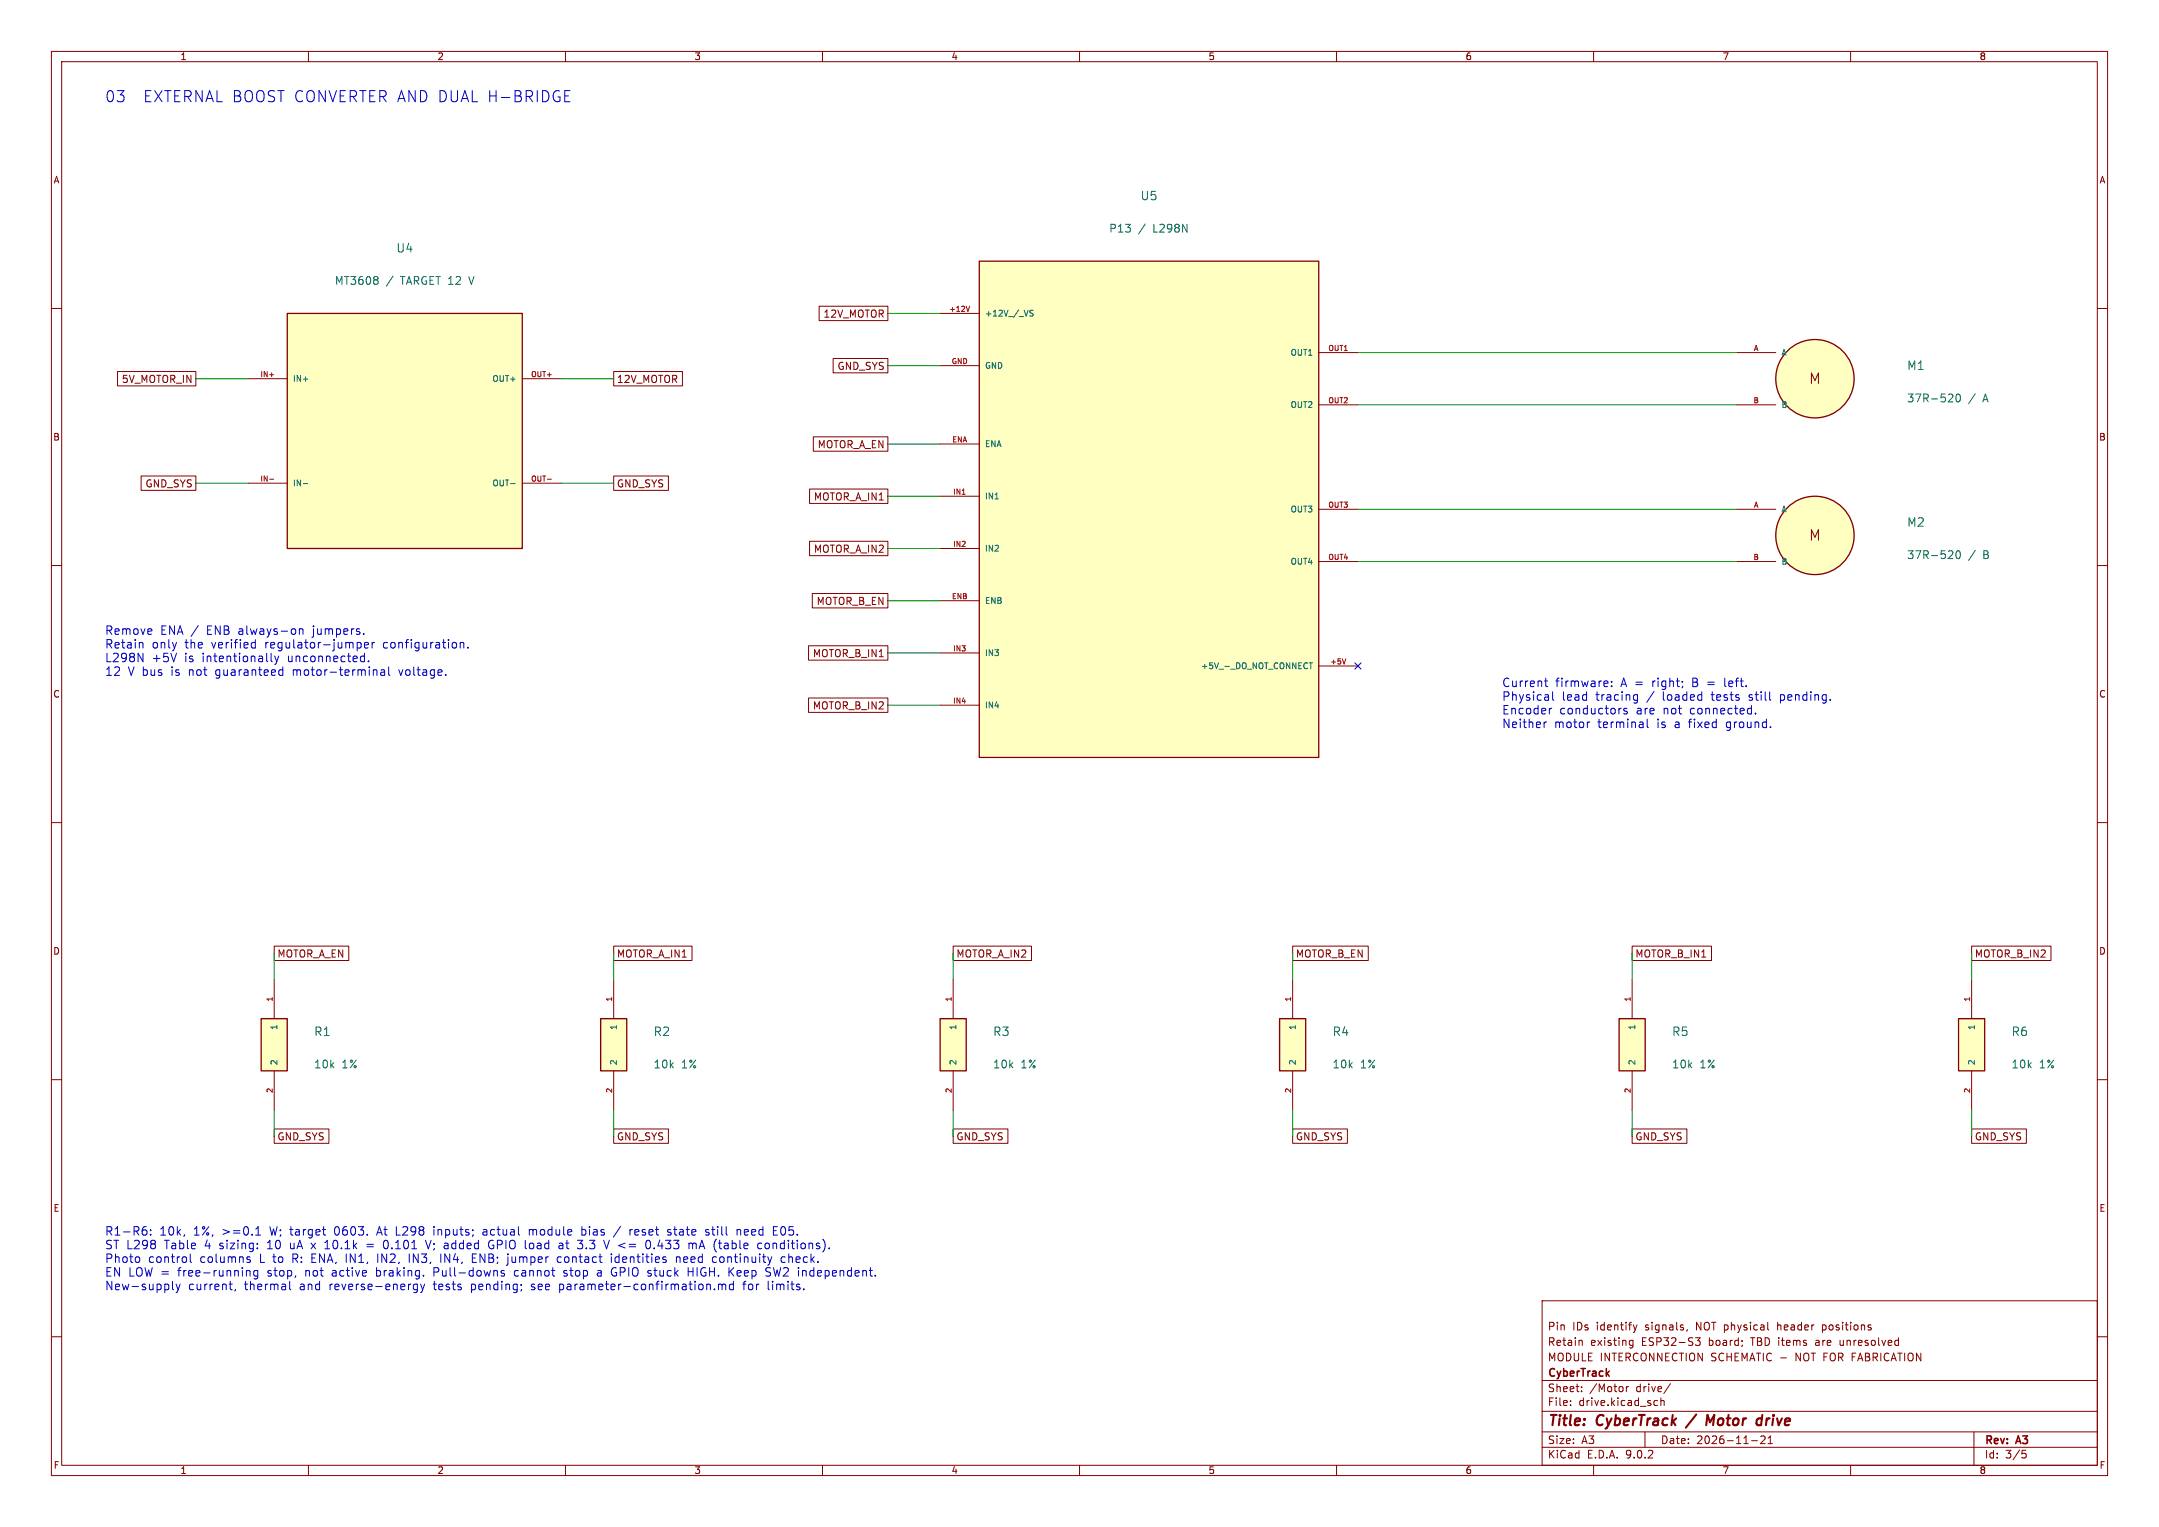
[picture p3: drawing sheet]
<svg xmlns="http://www.w3.org/2000/svg" width="420mm" height="297mm" viewBox="0 0 420 297" stroke-linecap="round" stroke-linejoin="round" font-family="sans-serif">
<g fill="none" stroke="#840000" stroke-width=".19">
<path d="M10 10h400v277h-400zM12 12h396v273h-396zM60 10v2M110 10v2M160 10v2M210 10v2M260 10v2M310 10v2M360 10v2M10 60h2M408 60h2M10 110h2"/>
<path d="M408 110h2M10 160h2M408 160h2M10 210h2M408 210h2M300 253h108v32h-108zM317.7 257.7l.4 1M318.1 258.7l-.2 .4M318.4 257.7l-.3 1M328.2 258.6l-.1 .3M343.9 258.5l.2 .2M354.5 257.7v1.5"/>
<path d="M354.5 258.6l.2 .1M354.7 257.7l-.2 .1M10 260h2M300 278.5h108M300 274.5h108M300 268.5h108M305.5 273.2v.2M305.5 272.5v.1M307.6 260.7l.2 .2v.8M307.7 270.5v.2M307.7 269.8v.1M316.4 269.7v1"/>
<path d="M316.8 269.7l-.3 .1-.1 .2M317 261.5l.2 .2 .5-.1M317.7 260.7v1.2l-.3 .3-.4-.1M317.7 260.8l-.5-.1-.2 .1M320 278.5v3M322 272.4l.4 .1M322.4 273.3l-.4 .1M323.1 272.5l.2-.1 .4 .1v.9M323.1 271.9v1.5M324.9 269.1l-1.2 1.9M329.8 260.2h.9l-.5 .6 .5 .1v.6l-.3 .2-.6-.2M342.5 279.4l.6-.1 .2 .1 .1 .3-1 1.1h1"/>
<path d="M343.9 279.7l.5-.4v1.5M357.9 260.7l.1 .9M384 278.5v6.5M408 260h2M60 285v2M110 285v2M160 285v2M210 285v2M260 285v2M300 281.5h108M310 285v2M340.7 280.2h1.2"/>
<path d="M343.9 280.8h.9M360 285v2M393.4 282.1h.7M393.5 282.7h.4l.3 .2-.2 .6-.5 .1"/>
</g>
<path d="M330 275.1l-2.1 2.6M333.5 275.2l-.9 1.4-.4-1.4-.3 2M342.5 275.9l.2 .1M342.6 277.1l-.2 .1M342.8 275.2l-.2 2" fill="none" stroke="#840000" stroke-width=".4"/>
<path d="M381 198.1h5.1v10.2h-5.1z" fill="#ffffc2"/>
<path d="M381 198.1h5.1v10.2h-5.1z" fill="none" stroke="#840000" stroke-width=".25"/>
<path d="M383.5 190.5v7.6M383.5 208.3v7.6" fill="none" stroke="#840000" stroke-width=".19"/>
<path d="M190.5 50.8h66v96.5h-66z" fill="#ffffc2"/>
<path d="M190.5 50.8h66v96.5h-66z" fill="none" stroke="#840000" stroke-width=".25"/>
<g fill="none" stroke="#840000" stroke-width=".19">
<path d="M182.9 61h7.6M182.9 71.1h7.6M256.5 68.6h7.7M256.5 78.7h7.7M182.9 86.4h7.6M182.9 96.5h7.6M256.5 99.1h7.7M182.9 106.7h7.6M182.9 116.8h7.6M256.5 109.2h7.7M182.9 127h7.6M182.9 137.2h7.6"/>
<path d="M256.5 129.5h7.7"/>
</g>
<path d="M222.8 43.6l-1.3 1.9M201 60.4h-.6v.4l.5 .2 .1 .3-.2 .2-.5-.1M254.7 128.9h.6M255 128.9v1.2" fill="none" stroke="#006464" stroke-width=".19"/>
<path d="M188.6 59.6l-.3 1M187.2 96.1h.6M261.8 128.1l-.3 1.1" fill="none" stroke="#a90000" stroke-width=".19"/>
<path d="M116.8 198.1h5.1v10.2h-5.1z" fill="#ffffc2"/>
<path d="M116.8 198.1h5.1v10.2h-5.1z" fill="none" stroke="#840000" stroke-width=".25"/>
<path d="M119.4 190.5v7.6M119.4 208.3v7.6" fill="none" stroke="#840000" stroke-width=".19"/>
<path d="M50.8 198.1h5.1v10.2h-5.1z" fill="#ffffc2"/>
<path d="M50.8 198.1h5.1v10.2h-5.1z" fill="none" stroke="#840000" stroke-width=".25"/>
<path d="M53.3 190.5v7.6M53.3 208.3v7.6" fill="none" stroke="#840000" stroke-width=".19"/>
<path d="M182.9 198.1h5.1v10.2h-5.1z" fill="#ffffc2"/>
<path d="M182.9 198.1h5.1v10.2h-5.1z" fill="none" stroke="#840000" stroke-width=".25"/>
<path d="M185.4 190.5v7.6M185.4 208.3v7.6" fill="none" stroke="#840000" stroke-width=".19"/>
<path d="M248.9 198.1h5.1v10.2h-5.1z" fill="#ffffc2"/>
<g fill="none" stroke="#840000" stroke-width=".25">
<path d="M248.9 198.1h5.1v10.2h-5.1z"/>
<circle cx="353.1" cy="73.7" r="7.6"/>
<circle cx="353.1" cy="104.1" r="7.6"/>
</g>
<path d="M337.8 68.6h7.6M337.8 78.7h7.6M337.8 99.1h7.6M337.8 109.2h7.6M251.5 190.5v7.6M251.5 208.3v7.6" fill="none" stroke="#840000" stroke-width=".19"/>
<g fill="#ffffc2" stroke="#ffffc2" stroke-width=".19">
<circle cx="353.1" cy="73.7" r="7.6"/>
<circle cx="353.1" cy="104.1" r="7.6"/>
</g>
<path d="M379.6 76.6l.3 .3-.1 .4-.8 .9h.9M380.7 76.7l.1-.1a.81 .81 0 0 1 .6 .8 .81 .81 0 0 1-.6 .8 1.01 1.01 0 0 1-.1-1.5zM384.3 76.6l-1.4 1.9M379.6 107.1l.3 .3-.1 .4-.8 .8h.9M380.7 107.2l.1-.1a.81 .81 0 0 1 .6 .8 .81 .81 0 0 1-.6 .7 1.01 1.01 0 0 1-.1-1.4zM384.3 107.1l-1.4 1.9" fill="none" stroke="#006464" stroke-width=".19"/>
<path d="M55.9 61h45.7v45.7h-45.7z" fill="#ffffc2"/>
<path d="M55.9 61h45.7v45.7h-45.7z" fill="none" stroke="#840000" stroke-width=".25"/>
<path d="M48.3 73.7h7.6M101.6 73.7h7.6M48.3 94h7.6M101.6 94h7.6" fill="none" stroke="#840000" stroke-width=".19"/>
<path d="M52.5 72.9h.7M52.5 93.2h.7M106.5 93.2h.7" fill="none" stroke="#a90000" stroke-width=".19"/>
<path d="M73.5 53.9v.4M73.5 54.6v.6M76.5 53.7l-1.4 2M59 94.1h.9M99.3 94.1h.9" fill="none" stroke="#006464" stroke-width=".19"/>
<path d="M315 198.1h5v10.2h-5z" fill="#ffffc2"/>
<path d="M315 198.1h5v10.2h-5z" fill="none" stroke="#840000" stroke-width=".25"/>
<g fill="none" stroke="#840000" stroke-width=".19">
<path d="M159.3 59.6h13.4v2.8h-13.4zM22.9 72.3h15.2v2.8h-15.2zM119.4 72.3h13.4v2.8h-13.4zM162.1 69.7h10.6v2.8h-10.6zM27.5 92.6h10.6v2.8h-10.6zM119.4 92.6h10.6v2.8h-10.6zM157.5 95.1h15.2v2.8h-15.2zM158.2 85h14.5v2.8h-14.5zM157.5 105.3h15.2v2.8h-15.2zM158 115.4h14.7v2.8h-14.7zM157.3 135.8h15.4v2.8h-15.4zM157.3 125.6h15.4v2.8h-15.4z"/>
<path d="M53.3 184h14.5v2.8h-14.5zM119.4 184h15.2v2.8h-15.2zM185.4 184h15.3v2.8h-15.3zM251.5 184h14.7v2.8h-14.7zM317.5 184h15.4v2.8h-15.4zM317.5 190.5v7.6M383.5 184h15.5v2.8h-15.5zM53.3 219.6h10.7v2.8h-10.7zM119.4 219.6h10.6v2.8h-10.6zM185.4 219.6h10.7v2.8h-10.7zM251.5 219.6h10.6v2.8h-10.6zM317.5 219.6h10.6v2.8h-10.6z"/>
<path d="M317.5 208.3v7.6M383.5 219.6h10.7v2.8h-10.7z"/>
</g>
<g fill="none" stroke="#009600" stroke-width=".19">
<path d="M38.1 73.7h10.2M109.2 73.7h10.2M172.7 61h10.2M172.7 71.1h10.2M264.2 78.7h73.6M264.2 68.6h73.6M38.1 94h10.2M109.2 94h10.2M172.7 96.5h10.2M172.7 86.4h10.2M264.2 99.1h73.6M172.7 106.7h10.2"/>
<path d="M172.7 116.8h10.2M264.2 109.2h73.6M172.7 127h10.2M172.7 137.2h10.2M53.3 185.4v5.1M119.4 185.4v5.1M185.4 185.4v5.1M251.5 185.4v5.1M317.5 185.4v5.1M383.5 185.4v5.1M53.3 215.9v5.1M119.4 215.9v5.1"/>
<path d="M185.4 215.9v5.1M251.5 215.9v5.1M317.5 215.9v5.1M383.5 215.9v5.1"/>
</g>
<path d="M263.6 128.9l1.2 1.2M264.8 128.9l-1.2 1.2" fill="none" stroke="#000084" stroke-width=".19"/>
<g fill="none" stroke="#0000c2" stroke-width=".19">
<path d="M109.9 18.7h.7M109.9 19.8h1M109.9 17.6h1M26.9 127.1l.9 1.6v-1.6M27.6 124.9l.2 .3v.8M49.7 124.4v1.6M49.7 126h-.5M52.7 127.1v1.4l.3 .2M53.4 127.6l.4 1.1M53.8 128.7l-.1 .4-.3 .2M54.2 127.6l-.4 1.1M54.4 131.3h.6"/>
<path d="M54.4 130.3h.6M55 129.7v1.7M58.2 122.3v1.1M58.2 122.4l.3-.1 .4 .1v1M69.5 124.9v1.7M70.1 125l.2 .3-.1 .6-.2 .1h-.5M70.4 127.6l.5 .1M70.7 123.2v.2M70.9 125.5l.8-.2-.1-.3-.5-.1-.2 .3 .1 .8h.6M70.9 127.1v1.6M70.9 128.6l-.5 .1M71.7 128.6v.1"/>
<path d="M72.4 124.9v1.1M72.7 130.3h.6v1.1M72.9 124.9l-.4 .1-.1 .3M74.1 130.3h.6l.1 1.1M74.8 130.7h-.5a.32 .32 0 0 0-.3 .4 .32 .32 0 0 0 .3 .3l.5-.1M75.6 129.7v1.4l.2 .3M89.5 125.1l.3-.2 .4 .1v1M89.5 124.9v1.1M91 125.9v.1M300.5 132.5h.6M300.7 131.9v1.4l.4 .3M301.9 137.8h-.3l-.2 .3"/>
<path d="M302 134.6v1.4l.3 .2M312.6 132.5l.2 .3-.8 .2M312.7 133.5l-.1 .1M313.5 133.4v.2M313.5 132.5v.2M315.9 137.8v.4l.6 .2 .1 .2-.3 .3-.4-.1M317.9 136.1h.6M317.9 135.2h.6M318.5 135.1v1.3l-.1 .3-.4 .1M320.4 139.9v1.4l.3 .2M327.3 132.5v.2M327.3 133.5l-.1 .3"/>
<path d="M341.5 138.7v.2M300.4 140.4v1.1M300.8 140.4l-.3 .1-.1 .2M309.3 140.4l-.4 .1M28 239.2h.3l.3 .3-.1 .6-.5 .1M28.1 238.6h.3M29.3 239.2v.2M49.7 239.1l.5-.5v1.6M84.4 238.6v.1M94.2 239.1l-.2 .1M94.2 239.6a.32 .32 0 0 0-.3 .3 .32 .32 0 0 0 .3 .3M103 239.1v1.1"/>
<path d="M103.4 239.1l-.4 .2M113.2 238.6v1.6M113.7 239.1l-.5 .1M120.7 238.5l-1.4 2.1M122.5 239.1v1.1M123 239.1l-.3 .1-.2 .2M130.5 239.2l-.4-.1-.2 .3v.2l.6 .2v.4h-.6M137.9 239.2l-.4-.1-.3 .3 .1 .2 .6 .2v.4h-.7M143.4 239.3l.2-.2 .4 .1 .1 1M143.4 239.1v1.1M150.5 238.6h.7M150.5 239.4h.5"/>
<path d="M27 244.5l.2 .3v.4l-.2 .3M29.3 240.1v.1M33.5 249.2v1.4l.3 .3M34.3 249.8l.4 1.1M34.7 250.9l-.2 .4-.2 .1M35 249.8l-.3 1.1M37 243.9v1.4l.2 .2M44.9 250.8l.3 .1M45.8 250.8l-.1 .3M47.9 247.1v1.1M47.9 247.3l.3-.2 .4 .1v1M48.1 244.9l.4 .1 .2 .2-.1 .3h-.4"/>
<path d="M49.7 240.2h1M50.1 242.7v.2M50.1 241.9v.1M50.1 247.2l-.4-.1-.3 .3v.5l.1 .2h.6M50.1 247.1v1.3l-.3 .4-.4-.1M56.3 249.2v1.4l.3 .3M74.7 241.4l-.1 .5 .1 .8M79.6 243.9v1.6M80.4 250.5l.3 .4 .5-.1M80.6 249.8l-.2 .3M81.2 249.8v1.3l-.3 .3-.4-.1M81.8 249.8l.4 1.1"/>
<path d="M82.2 250.9l-.1 .4-.3 .1M82.4 248v.2M82.6 249.8l-.4 1.1M82.8 241.2l.5 1.7M85.8 243.9v1.6M91.9 243.9v1.6h.8M91.9 244.7h.5M95.3 241.3a.94 .94 0 0 0 .3 1.6M98.1 247.2l-.4-.1-.2 .2v.3l.6 .1v.4h-.6M98.8 244.4l-.1 1.6M100.1 247.3v.7M101.4 249.8v.2"/>
<path d="M101.5 250.8l-.1 .2M108.8 241.9l.5-.1 .2 .2M109 244.4h-.3l-.3 .4 .1 .6 .5 .1M109.5 242.2l-.6 .1a.32 .32 0 0 0-.2 .3 .32 .32 0 0 0 .2 .3l.6-.1M109.7 248.1l.1 .1M109.9 247.1l-.2 .2 .2 .4M112.3 241.2h1l-.5 .7h.4l.1 .3M113.2 240.2h.5M113.3 242.6l-.3 .3h-.4M116.7 247.1l-.4 .1M116.8 247.6h-.4a.32 .32 0 0 0-.2 .3 .32 .32 0 0 0 .2 .3h.4M117.4 241.2l.6 1.7 .5-1.7"/>
<path d="M118.9 244.4v1.1M125.8 241.4a.89 .89 0 0 0 .4 1.5l.2-.2 .2-.4-.2-.9M131.6 244.6l.2-.2 .4 .1 .1 1M131.6 244.4v1.1M133.9 246.6v1.6M133.9 247.3h.9M134 241.9l.5-.1 .2 .2M134.7 242l.3-.2 .4 .1v.1M134.7 242v.9M137.6 249.8h.5l.1 1.1M138.7 245.5h.7M139 250.7v.2"/>
<path d="M139.8 249.9l.4-.1 .3 .2M139.8 249.8v1.1M140.5 250l.2-.2h.4l.1 1.1M140.5 250v.9M142 247.3l.8 .9M142.7 249.8h-.5l-.3 .3v.4l.1 .3h.7M142.7 249.2v1.7M142.8 246.6l-1 .9M147.5 242.7l.2 .2 .5-.1M148.2 241.9l-.5-.1-.2 .1M149.1 241.8l-.3 .3v.5l.3 .3M149.3 247.3l.4 .2 .2 .2"/>
<path d="M149.4 249.2v1.4l.3 .3M149.9 247.9l-.3 .3h-.4M150.5 240.2h.7M152.1 244.5l-.2 .3 .1 .6 .3 .1h.4"/>
</g>
<g font-size="3" fill="#0000c2">
<text x="20.3" y="20.1">03</text>
<text x="27.8" y="20.1">EXTERNAL BOOST CONVERTER AND DUAL H-BRIDGE</text>
</g>
<g font-size="2.8" fill="#840000">
<text x="351.9" y="74.9">M</text>
<text x="351.9" y="105.4">M</text>
<text x="301" y="277.9">Title:</text>
<text x="310.6" y="277.9">CyberTrack</text>
<text x="333.6" y="277.9">Motor</text>
<text x="344.2" y="277.9">drive</text>
</g>
<g font-size="2.3" fill="#006464">
<text x="221.8" y="39.2">U5</text>
<text x="77" y="49.3">U4</text>
<text x="370.9" y="72.2">M1</text>
<text x="370.9" y="102.7">M2</text>
<text x="61" y="201.7">R1</text>
<text x="127.1" y="201.7">R2</text>
<text x="193.1" y="201.7">R3</text>
<text x="259.2" y="201.7">R4</text>
<text x="325.2" y="201.7">R5</text>
<text x="391.2" y="201.7">R6</text>
</g>
<g font-size="2.3" fill="#0000c2">
<text x="20.3" y="123.8">Remove</text>
<text x="31.1" y="123.8">ENA /</text>
<text x="40.3" y="123.8">ENB always-on</text>
<text x="61.1" y="123.8">jumpers.</text>
<text x="20.3" y="126.4">Retain</text>
<text x="20.3" y="129.1">L298N</text>
<text x="20.3" y="131.8">12</text>
<text x="24.8" y="131.8">V bus</text>
<text x="29.5" y="126.4">only</text>
<text x="29.5" y="129.1">+5V</text>
<text x="33.4" y="131.8">is</text>
<text x="35.9" y="129.1">is</text>
<text x="36" y="126.4">the</text>
<text x="36.9" y="131.8">not</text>
<text x="39.4" y="129.1">intentionally</text>
<text x="41.2" y="126.4">verified</text>
<text x="42.2" y="131.8">guaranteed</text>
<text x="51.7" y="126.4">regulator-jumper</text>
<text x="56.1" y="129.1">unconnected.</text>
<text x="57.3" y="131.8">motor-terminal</text>
<text x="74.8" y="126.4">configuration.</text>
<text x="78.1" y="131.8">voltage.</text>
<text x="292.1" y="133.9">Current</text>
<text x="292.1" y="136.6">Physical</text>
<text x="302.5" y="133.9">firmware:</text>
<text x="303.8" y="136.6">lead</text>
<text x="310.4" y="136.6">tracing</text>
<text x="315.3" y="133.9">A =</text>
<text x="320.5" y="136.6">/</text>
<text x="321.5" y="133.9">right;</text>
<text x="323.6" y="136.6">loaded</text>
<text x="329.4" y="133.9">B =</text>
<text x="333.2" y="136.6">tests</text>
<text x="335.9" y="133.9">left.</text>
<text x="340.6" y="136.6">still</text>
<text x="346.8" y="136.6">pending.</text>
<text x="292.1" y="139.3">Encoder</text>
<text x="292.1" y="141.9">Neither</text>
<text x="302.3" y="141.9">motor</text>
<text x="303.3" y="139.3">conductors</text>
<text x="310.8" y="141.9">terminal</text>
<text x="318.3" y="139.3">are</text>
<text x="322.4" y="141.9">is</text>
<text x="323.6" y="139.3">not</text>
<text x="325.9" y="141.9">a fixed</text>
<text x="328.9" y="139.3">connected.</text>
<text x="336.2" y="141.9">ground.</text>
<text x="20.3" y="240.6">R1-R6:</text>
<text x="20.3" y="243.3">ST L298</text>
<text x="20.3" y="245.9">Photo</text>
<text x="28.8" y="245.9">control</text>
<text x="31" y="240.6">10k,</text>
<text x="32" y="243.3">Table</text>
<text x="37.6" y="240.6">1%,</text>
<text x="38.9" y="245.9">columns</text>
<text x="39.9" y="243.3">4</text>
<text x="42.8" y="243.3">sizing:</text>
<text x="43.3" y="240.6">&gt;=0.1</text>
<text x="50.6" y="245.9">L to</text>
<text x="52.2" y="243.3">10</text>
<text x="52.7" y="240.6">W; target</text>
<text x="56.8" y="243.3">uA x 10.1k</text>
<text x="57.1" y="245.9">R: ENA, IN1,</text>
<text x="65.4" y="240.6">0603.</text>
<text x="72" y="243.3">=</text>
<text x="73.9" y="240.6">At L298</text>
<text x="74" y="245.9">IN2,</text>
<text x="75.4" y="243.3">0.101</text>
<text x="80.3" y="245.9">IN3,</text>
<text x="83.9" y="243.3">V; added</text>
<text x="85.1" y="240.6">inputs;</text>
<text x="86.5" y="245.9">IN4,</text>
<text x="92.8" y="245.9">ENB;</text>
<text x="94.8" y="240.6">actual</text>
<text x="96.3" y="243.3">GPIO load</text>
<text x="99.8" y="245.9">jumper</text>
<text x="103.9" y="240.6">module</text>
<text x="109.6" y="245.9">contact</text>
<text x="110.2" y="243.3">at</text>
<text x="114" y="243.3">3.3</text>
<text x="114.2" y="240.6">bias</text>
<text x="119.3" y="243.3">V &lt;=</text>
<text x="120.2" y="245.9">identities</text>
<text x="123.8" y="240.6">reset</text>
<text x="127.6" y="243.3">0.433</text>
<text x="131.3" y="240.6">state</text>
<text x="133" y="245.9">need</text>
<text x="136.1" y="243.3">mA (table</text>
<text x="138.9" y="240.6">still</text>
<text x="140.2" y="245.9">continuity</text>
<text x="145" y="240.6">need</text>
<text x="149.8" y="243.3">conditions).</text>
<text x="152.2" y="240.6">E05.</text>
<text x="153.7" y="245.9">check.</text>
<text x="20.3" y="248.6">EN LOW =</text>
<text x="20.3" y="251.3">New-supply</text>
<text x="34.7" y="248.6">free-running</text>
<text x="36.6" y="251.3">current,</text>
<text x="47.5" y="251.3">thermal</text>
<text x="52.2" y="248.6">stop,</text>
<text x="58.4" y="251.3">and</text>
<text x="59.6" y="248.6">not</text>
<text x="64.2" y="251.3">reverse-energy</text>
<text x="65" y="248.6">active</text>
<text x="73.6" y="248.6">braking.</text>
<text x="84.6" y="251.3">tests</text>
<text x="84.9" y="248.6">Pull-downs</text>
<text x="92" y="251.3">pending;</text>
<text x="100.8" y="248.6">cannot</text>
<text x="103.8" y="251.3">see</text>
<text x="109.4" y="251.3">parameter-confirmation.md</text>
<text x="110.5" y="248.6">stop</text>
<text x="117.2" y="248.6">a GPIO stuck</text>
<text x="135.2" y="248.6">HIGH.</text>
<text x="143.2" y="248.6">Keep</text>
<text x="145.4" y="251.3">for</text>
<text x="150.2" y="251.3">limits.</text>
<text x="150.6" y="248.6">SW2 independent.</text>
</g>
<g font-size="2.1" fill="#006464">
<text x="215.7" y="45.4">P13</text>
<text x="224.3" y="45.4">L298N</text>
<text x="65.1" y="55.6">MT3608</text>
<text x="78" y="55.6">TARGET 12</text>
<text x="91.6" y="55.6">V</text>
<text x="370.9" y="78.5">37R-520</text>
<text x="385.8" y="78.5">A</text>
<text x="370.9" y="108.9">37R-520</text>
<text x="385.8" y="108.9">B</text>
<text x="61" y="208">10k</text>
<text x="66.5" y="208">1%</text>
<text x="127.1" y="208">10k</text>
<text x="132.5" y="208">1%</text>
<text x="193.1" y="208">10k</text>
<text x="198.5" y="208">1%</text>
<text x="259.1" y="208">10k</text>
<text x="264.6" y="208">1%</text>
<text x="325.2" y="208">10k</text>
<text x="330.6" y="208">1%</text>
<text x="391.2" y="208">10k</text>
<text x="396.7" y="208">1%</text>
</g>
<g font-size="2.1" fill="#840000">
<text x="301" y="262">Retain</text>
<text x="301" y="259">Pin</text>
<text x="305.9" y="259">IDs</text>
<text x="309.4" y="262">existing</text>
<text x="310.6" y="259">identify</text>
<text x="319.4" y="262">ESP32-S3</text>
<text x="320.2" y="259">signals,</text>
<text x="330.2" y="259">NOT physical</text>
<text x="332.5" y="262">board;</text>
<text x="340.9" y="262">TBD items</text>
<text x="346.3" y="259">header</text>
<text x="353.7" y="262">are</text>
<text x="355.2" y="259">positions</text>
<text x="358.6" y="262">unresolved</text>
<text x="301" y="268.2">CyberTrack</text>
<text x="301" y="265">MODULE INTERCONNECTION SCHEMATIC -</text>
<text x="349.5" y="265">NOT FOR FABRICATION</text>
<text x="301" y="273.7">File:</text>
<text x="301" y="271">Sheet:</text>
<text x="307.1" y="273.7">drive.kicad_sch</text>
<text x="309.2" y="271">/Motor</text>
<text x="318.3" y="271">drive/</text>
<text x="301" y="281.1">Size:</text>
<text x="307.6" y="281.1">A3</text>
<text x="323" y="281.1">Date:</text>
<text x="330" y="281.1">2026-11-21</text>
<text x="386" y="281.3">Rev:</text>
<text x="392.4" y="281.3">A3</text>
<text x="301" y="283.9">KiCad</text>
<text x="308.7" y="283.9">E.D.A.</text>
<text x="316.3" y="283.9">9.0.2</text>
<text x="386" y="283.9">Id:</text>
<text x="390.1" y="283.9">3/5</text>
</g>
<g font-size="1.9" fill="#840000">
<text x="160.1" y="62">12V_MOTOR</text>
<text x="23.6" y="74.7">5V_MOTOR_IN</text>
<text x="119.9" y="74.7">12V_MOTOR</text>
<text x="162.8" y="72.1">GND_SYS</text>
<text x="159" y="87.4">MOTOR_A_EN</text>
<text x="28.2" y="95">GND_SYS</text>
<text x="119.9" y="95">GND_SYS</text>
<text x="158.2" y="97.5">MOTOR_A_IN1</text>
<text x="158.2" y="107.7">MOTOR_A_IN2</text>
<text x="158.8" y="117.9">MOTOR_B_EN</text>
<text x="158" y="128">MOTOR_B_IN1</text>
<text x="158" y="138.2">MOTOR_B_IN2</text>
<text x="53.9" y="186.4">MOTOR_A_EN</text>
<text x="119.9" y="186.4">MOTOR_A_IN1</text>
<text x="185.9" y="186.4">MOTOR_A_IN2</text>
<text x="252" y="186.4">MOTOR_B_EN</text>
<text x="318" y="186.4">MOTOR_B_IN1</text>
<text x="384.1" y="186.4">MOTOR_B_IN2</text>
<text x="53.9" y="222">GND_SYS</text>
<text x="119.9" y="222">GND_SYS</text>
<text x="185.9" y="222">GND_SYS</text>
<text x="252" y="222">GND_SYS</text>
<text x="318" y="222">GND_SYS</text>
<text x="384.1" y="222">GND_SYS</text>
</g>
<g font-size="1.8" fill="#840000">
<text x="35" y="11.9">1</text>
<text x="85" y="11.9">2</text>
<text x="135" y="11.9">3</text>
<text x="185" y="11.9">4</text>
<text x="235" y="11.9">5</text>
<text x="285" y="11.9">6</text>
<text x="335" y="11.9">7</text>
<text x="385" y="11.9">8</text>
<text x="10.3" y="35.9">A</text>
<text x="408.3" y="35.9">A</text>
<text x="10.3" y="85.9">B</text>
<text x="408.2" y="85.9">B</text>
<text x="10.3" y="135.9">C</text>
<text x="408.2" y="135.9">C</text>
<text x="10.3" y="185.9">D</text>
<text x="408.2" y="185.9">D</text>
<text x="10.3" y="235.9">E</text>
<text x="408.3" y="235.9">E</text>
<text x="10.3" y="285.9">F</text>
<text x="35" y="286.9">1</text>
<text x="85" y="286.9">2</text>
<text x="135" y="286.9">3</text>
<text x="185" y="286.9">4</text>
<text x="235" y="286.9">5</text>
<text x="285" y="286.9">6</text>
<text x="335" y="286.9">7</text>
<text x="385" y="286.9">8</text>
<text x="408.3" y="285.9">F</text>
</g>
<g font-size="1.6" fill="#006464">
<text x="191.5" y="61.8">+12V_/_VS</text>
<text x="191.5" y="71.9">GND</text>
<text x="250.9" y="69.4">OUT1</text>
<text x="346.5" y="69.4">A</text>
<text x="56.9" y="74.5">IN+</text>
<text x="95.7" y="74.5">OUT+</text>
<text x="250.9" y="79.5">OUT2</text>
<text x="346.5" y="79.5">B</text>
<text x="191.5" y="87.2">ENA</text>
<text x="56.9" y="94.8">IN-</text>
<text x="95.7" y="94.8">OUT-</text>
<text x="191.5" y="97.3">IN1</text>
<text x="250.9" y="99.9">OUT3</text>
<text x="346.5" y="99.9">A</text>
<text x="191.5" y="107.5">IN2</text>
<text x="250.9" y="110">OUT4</text>
<text x="346.5" y="110">B</text>
<text x="191.5" y="117.6">ENB</text>
<text x="191.5" y="127.8">IN3</text>
<text x="233.5" y="130.3">+5V_-_DO_NOT_CONNECT</text>
<text x="191.5" y="138">IN4</text>
<text x="54.1" y="200.5" transform="rotate(-90 54.1 200.5)">1</text>
<text x="120.2" y="200.5" transform="rotate(-90 120.2 200.5)">1</text>
<text x="186.2" y="200.5" transform="rotate(-90 186.2 200.5)">1</text>
<text x="252.3" y="200.5" transform="rotate(-90 252.3 200.5)">1</text>
<text x="318.3" y="200.5" transform="rotate(-90 318.3 200.5)">1</text>
<text x="384.3" y="200.5" transform="rotate(-90 384.3 200.5)">1</text>
<text x="54.1" y="207.3" transform="rotate(-90 54.1 207.3)">2</text>
<text x="120.2" y="207.3" transform="rotate(-90 120.2 207.3)">2</text>
<text x="186.2" y="207.3" transform="rotate(-90 186.2 207.3)">2</text>
<text x="252.3" y="207.3" transform="rotate(-90 252.3 207.3)">2</text>
<text x="318.3" y="207.3" transform="rotate(-90 318.3 207.3)">2</text>
<text x="384.3" y="207.3" transform="rotate(-90 384.3 207.3)">2</text>
</g>
<g font-size="1.4" fill="#a90000">
<text x="184.5" y="60.7">+12V</text>
<text x="185" y="70.9">GND</text>
<text x="258.3" y="68.3">OUT1</text>
<text x="341.1" y="68.3">A</text>
<text x="50.5" y="73.4">IN+</text>
<text x="103.2" y="73.4">OUT+</text>
<text x="258.3" y="78.5">OUT2</text>
<text x="341" y="78.5">B</text>
<text x="185.1" y="86.1">ENA</text>
<text x="50.5" y="93.7">IN-</text>
<text x="103.2" y="93.7">OUT-</text>
<text x="185.3" y="96.3">IN1</text>
<text x="258.3" y="98.8">OUT3</text>
<text x="341.1" y="98.8">A</text>
<text x="185.3" y="106.4">IN2</text>
<text x="258.3" y="109">OUT4</text>
<text x="341" y="109">B</text>
<text x="185.1" y="116.6">ENB</text>
<text x="185.3" y="126.7">IN3</text>
<text x="258.7" y="129.3">+5V</text>
<text x="185.3" y="136.9">IN4</text>
<text x="53.1" y="194.9" transform="rotate(-90 53.1 194.9)">1</text>
<text x="119.1" y="194.9" transform="rotate(-90 119.1 194.9)">1</text>
<text x="185.2" y="194.9" transform="rotate(-90 185.2 194.9)">1</text>
<text x="251.2" y="194.9" transform="rotate(-90 251.2 194.9)">1</text>
<text x="317.2" y="194.9" transform="rotate(-90 317.2 194.9)">1</text>
<text x="383.3" y="194.9" transform="rotate(-90 383.3 194.9)">1</text>
<text x="53.1" y="212.7" transform="rotate(-90 53.1 212.7)">2</text>
<text x="119.1" y="212.7" transform="rotate(-90 119.1 212.7)">2</text>
<text x="185.2" y="212.7" transform="rotate(-90 185.2 212.7)">2</text>
<text x="251.2" y="212.7" transform="rotate(-90 251.2 212.7)">2</text>
<text x="317.2" y="212.7" transform="rotate(-90 317.2 212.7)">2</text>
<text x="383.3" y="212.7" transform="rotate(-90 383.3 212.7)">2</text>
</g>
</svg>
